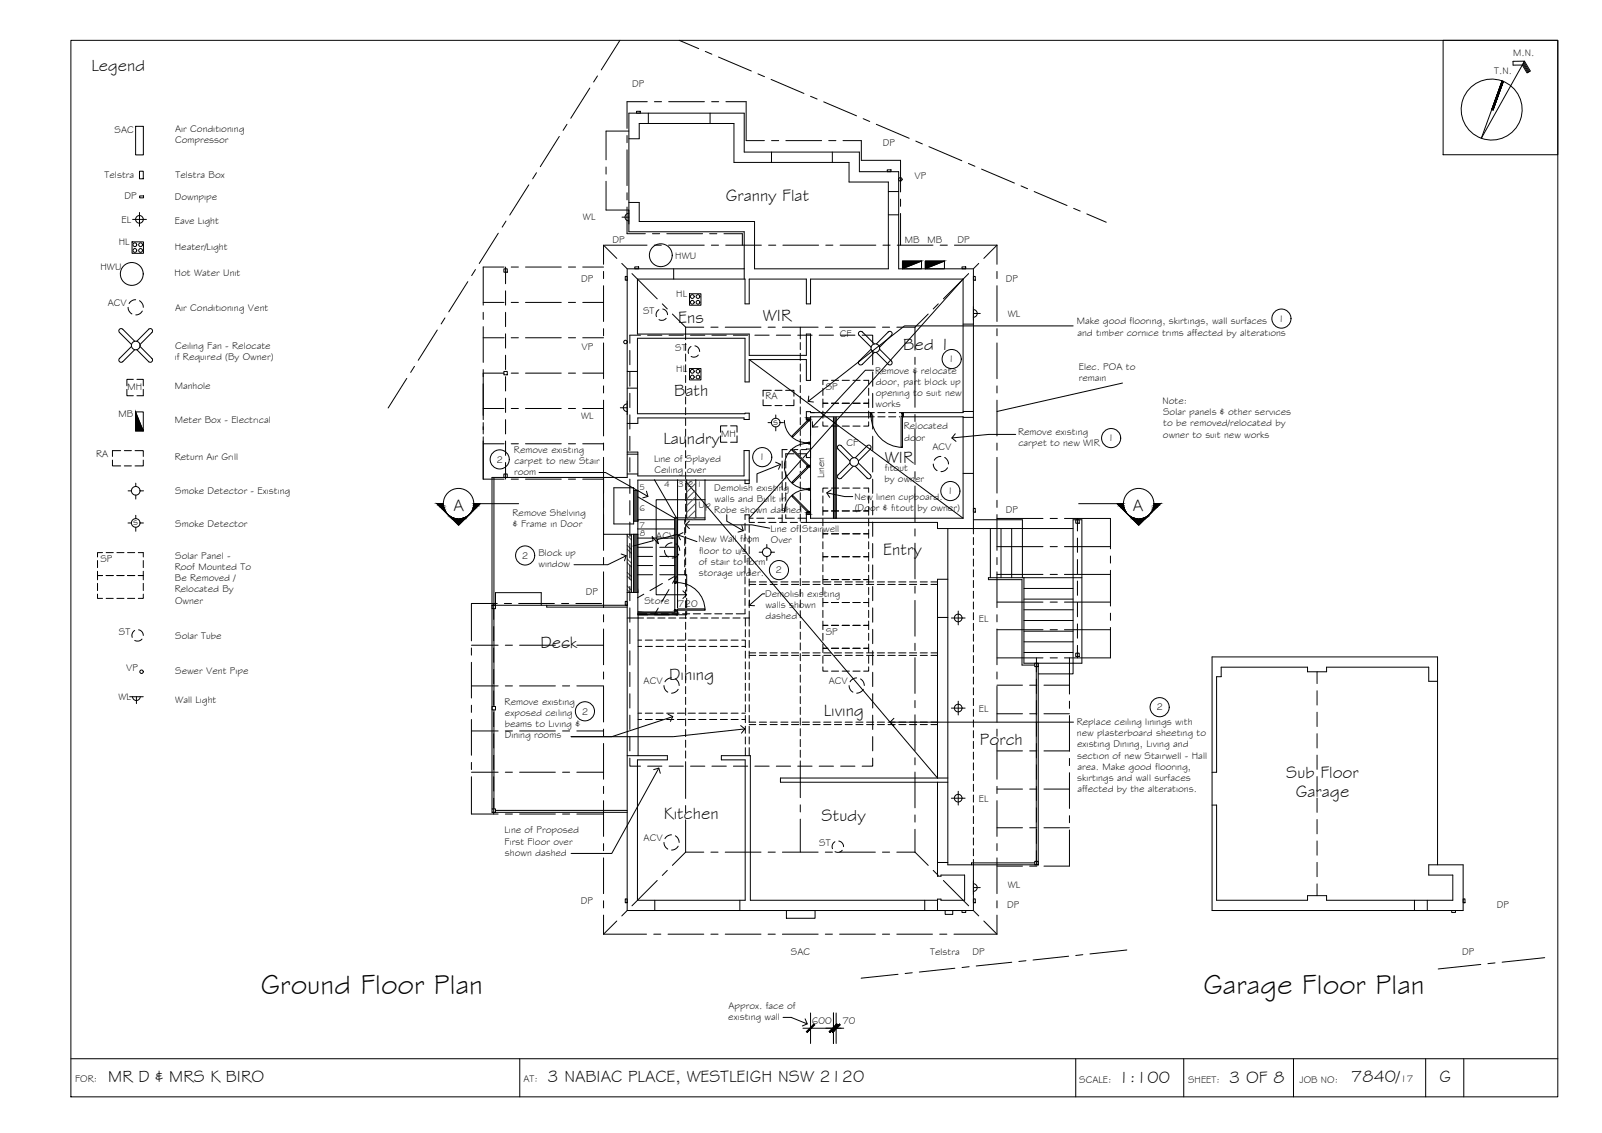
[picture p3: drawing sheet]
<svg xmlns="http://www.w3.org/2000/svg" width="420mm" height="297mm" viewBox="0 0 420 297" stroke-linecap="round" stroke-linejoin="round" font-family="sans-serif">
<!-- layer: HATCH -->
<g fill="#545454" stroke="#545454" stroke-width=".26">
<path d="M177 135.8l.7 16.8v-16.8zM177 135.8l.7 16.8h-.7z"/>
<path d="M177 160.2l.7 .3v-.3zM177 160.2l.7 .3h-.7z"/>
<path d="M167.4 160.5l10.3 .7v-.7zM167.4 160.5l10.3 .7h-10.3z"/>
<path d="M211.5 109.6l1.1 .4v-.4zM211.5 109.6l1.1 .4h-1.1z"/>
<path d="M211.5 134.4l1.1 .5v-.5zM211.5 134.4l1.1 .5h-1.1z"/>
<path d="M218.6 109.3l.7 26.6v-26.6zM218.6 109.3l.7 26.6h-.7z"/>
<path d="M166.2 140.1l1.1 15.2v-15.2zM166.2 140.1l1.1 15.2h-1.1z"/>
<path d="M166.2 128.6l1.1 8v-8zM166.2 128.6l1.1 8h-1.1z"/>
</g>
<!-- layer: BORDER -->
<g fill="none" stroke="#000" stroke-width=".26">
<path d="M18.6 10.6h390v277h-390zM378.5 10.6h30.1v30h-30.1zM399.4 16.8l1.3 2.2M399.5 16.5l1.4 2.4M399.7 16.3l1.4 2.5M399.8 16l1.5 2.6-.8 .5-1.2-2h-2.5v-1l3-.1-11.3 20.3 5.5-15.1M394.3 21.4l-2.7 7.5M18.6 277.6h390M136.3 277.6v10M282.1 277.6v10M310.5 277.6v10M339.2 277.6v10"/>
<path d="M373.9 277.6v10M383.9 277.6v10"/>
<circle cx="391.2" cy="28.7" r="8"/>
</g>
<!-- layer: SERVICES -->
<g fill="none" stroke="#000" stroke-width=".26">
<path d="M35.6 33.1h2v7.5h-2zM166.9 29.2h1v.5h-1zM34.8 57.5h3.6M36.6 44.9h1v2h-1zM36.6 55.7v3.6M36.6 51.4h1v.5h-1zM163.1 56.9h1.8M164.9 55.9a1.01 1.01 0 0 0-1 1 1.01 1.01 0 0 0 1 1M164.9 55.1v3.6M232.7 44.5h1v.5h-1zM34.6 63.4h3v3h-3zM35.6 78.6l-1 .2-.7 .8"/>
<path d="M36.6 78.8l.7 .7 .3 1.1M164 72.5h.5v1h-.5zM166.5 70h1v.5h-1zM180.8 77h3v3h-3zM241.7 68.4h-5v2l5-2v2.1h-5M247.7 68.4h-5v2l5-2v2.1h-5M252.3 70h1v.5h-1zM255.3 72.5h.5v1h-.5zM31.3 87.2l3.2 3.1M32.2 86.3l3.2 3.2M32.2 86.3a.6 .6 0 0 0-.9 0 .6 .6 0 0 0 .1 .9M33.6 80.6l.2 .9 .8 .8"/>
<path d="M34.5 90.8l-3.2 3.2M35 99.5h-1.7v1.6M35.4 91.7l-3.2 3.1a.6 .6 0 0 1-.9 0 .6 .6 0 0 1 .1-.9M35.9 91.7l3.1 3.1M35.9 99.5h1.7v1.6M36.7 90.8l3.2 3.2M37.3 81.5l-.5 .7-1.2 .4M39 86.3a.6 .6 0 0 1 .8 0 .6 .6 0 0 1 0 .9M39 86.3l-3.1 3.2M39.8 93.9a.6 .6 0 0 1 0 .9 .6 .6 0 0 1-.8 0M39.9 87.2l-3.2 3.1M172.8 81.2a1.5 1.5 0 0 0-.6 1.8"/>
<path d="M173.8 81a1.52 1.52 0 0 1 1.3 1.5M174.7 83.5a1.44 1.44 0 0 1-1.9 .3M180.8 96.6h3v3h-3zM181.2 90.8a1.55 1.55 0 0 0-.6 1.9M182.3 90.7a1.52 1.52 0 0 1 1.2 1.5M183.1 93.1a1.49 1.49 0 0 1-1.8 .3M217.1 99.7h-1.3v1.2M218.1 99.7h1.8M220.9 99.7h1.9M223.7 99.7h1.9M225.3 87.9l3.2 3.1M225.3 94.6a.6 .6 0 0 0 0 .9 .6 .6 0 0 0 .9 0"/>
<path d="M226.2 87l3.1 3.2M226.2 87.1a.6 .6 0 0 0-.9-.1 .6 .6 0 0 0 0 .9M226.5 99.7h1.3v1.2M228.5 91.5l-3.2 3.2M229.3 92.4l-3.1 3.1M229.8 92.4l3.2 3.1M230.7 91.5l3.1 3.2M232.9 87.1a.6 .6 0 0 1 .9-.1 .6 .6 0 0 1 0 .9M233 87l-3.2 3.2M233.8 94.6a.6 .6 0 0 1 0 .9 .6 .6 0 0 1-.9 0M233.8 87.9l-3.1 3.1M255.3 81.2a1.01 1.01 0 0 1 1 1 1.01 1.01 0 0 1-1 1"/>
<path d="M255.3 82.2h1.8M255.3 80.4v3.6M31.7 118.1h-2.2v1.6M32.6 118.1h1.9M33.3 102.1v1.7h1.7M35.4 118.1h2.2v1.6M35.5 108v5h2.1l-2.1-5h2.1v5M37.6 102.1v1.7h-1.7M162.7 106.9h1.8M164.5 105.9a1.01 1.01 0 0 0-1 1 1.01 1.01 0 0 0 1 1M164.5 105.1v3.6M189 114.3v1.6h1.7"/>
<path d="M190.7 111.6h-1.7v1.7M191.6 111.6h1.7v1.7M193.3 114.3v1.6h-1.7M200.1 104.8v1.5h2.2M201.4 110.8h.9M202.3 102.3h-2.2v1.6M203.2 102.3h1.9M203.2 106.3h1.9M203.5 108.8v.9M203.5 111.9v1.1M204.6 110.8h.9M206 102.3h2.2v1.6"/>
<path d="M208.2 104.8v1.5h-2.2M215.8 104.6v1.1h1.3h-1.3v1.1M215.8 110.6v1.1h1.3M215.8 101.8v1.9M215.8 107.8v1.9M218.1 105.7h1.8M218.1 111.7h1.8M219.8 117.7l3.1 3.2M220.6 116.9l3.2 3.1M220.7 116.9a.6 .6 0 0 0-.9 0 .6 .6 0 0 0 0 .8M220.9 105.7h1.9M220.9 111.7h1.9"/>
<path d="M223.7 105.7h1.9M223.7 111.7h1.9M227.4 116.9a.6 .6 0 0 1 .9 0 .6 .6 0 0 1 0 .8M227.5 116.9l-3.2 3.1M227.8 104.6v1.1h-1.3h1.3v1.1M227.8 110.6v1.1h-1.3M227.8 101.8v1.9M227.8 107.8v1.9M228.3 117.7l-3.2 3.2M246.8 119.7l-1 .2-.8 .8M247.8 119.9l.6 .7 .4 1.1M294.4 100.4l-32.9 7.5"/>
<path d="M29.5 120.6v1.5h2.2M32.6 122.1h1.9M33.6 137.1h.9M33.6 128.7h.9M35.6 126.7v.9M35.6 129.8v1M35.6 135.1v.9M35.6 138.3v1M36.7 128.7h.9M36.7 137.1h.9M37.6 120.6v1.5h-2.2M215.8 138.8v1.1h1.3h-1.3v1.2"/>
<path d="M215.8 132.8v1.2h1.3h-1.3v1.1M215.8 130v1.9M215.8 136v1.9M217.1 128h-1.3v1.1M218.1 139.9h1.8M218.1 134h1.8M218.1 128h1.8M220.9 139.9h1.9M220.9 134h1.9M220.9 128h1.9M222.9 121.4l-3.1 3.1a.6 .6 0 0 0 0 .9 .6 .6 0 0 0 .9-.1l3.1-3.1M223.7 139.9h1.9"/>
<path d="M223.7 134h1.9M223.7 128h1.9M224.3 122.2l3.2 3.2M225.1 121.4l3.2 3.1M226.5 128h1.3v1.1M227.8 132.8v1.2h-1.3h1.3v1.1M227.8 138.8v1.1h-1.3h1.3v1.2M227.8 130v1.9M227.8 136v1.9M228.3 124.5a.6 .6 0 0 1 0 .9 .6 .6 0 0 1-.9-.1M244.8 121.7l.2 .9 .8 .8M248.5 122.6l-.6 .7-1.1 .3"/>
<path d="M255.3 133.3h.5v1h-.5zM25.6 149.8v1.1h1.3h-1.3v1.1M25.6 155.8v1.1h1.3M25.6 147v1.8M25.6 152.9v1.9M26.9 144.9h-1.3v1.1M27.8 150.9h1.9M27.8 144.9h1.9M27.8 156.9h1.9M30.7 150.9h1.8M30.7 144.9h1.8M30.7 156.9h1.8"/>
<path d="M33.5 150.9h1.8M33.5 144.9h1.8M33.5 156.9h1.8M36.3 144.9h1.3v1.1M37.6 149.8v1.1h-1.3h1.3v1.1M37.6 155.8v1.1h-1.3M37.6 147v1.8M37.6 152.9v1.9M164 157.7h.5v1h-.5zM174.3 144.3l.2 .9 .8 .8M176.3 142.3l-1 .3-.8 .7M177.3 142.6l.7 .6 .3 1.1"/>
<path d="M178 145.3l-.6 .6-1.1 .4M199.1 144.8h.9M201.1 142.7v1M201.1 145.9v1M202.2 144.8h.9M215.8 156.8v1.2h1.3h-1.3v1.1M215.8 150.8v1.1h1.3h-1.3v1.2M215.8 144.8v1.2h1.3h-1.3v1.1M215.8 142v1.9M215.8 148v1.9M215.8 154v1.9M218.1 158h1.8"/>
<path d="M218.1 151.9h1.8M218.1 146h1.8M220.9 158h1.9M220.9 151.9h1.9M220.9 146h1.9M223.7 158h1.9M223.7 151.9h1.9M223.7 146h1.9M227.8 156.8v1.2h-1.3h1.3v1.1M227.8 144.8v1.2h-1.3h1.3v1.1M227.8 150.8v1.1h-1.3h1.3v1.2M227.8 142v1.9"/>
<path d="M227.8 148v1.9M227.8 154v1.9M35.3 165.3a1.55 1.55 0 0 0-.6 1.8M36.4 165.1a1.48 1.48 0 0 1 1.2 1.5M37.2 167.5a1.47 1.47 0 0 1-1.9 .4M174.1 179.7l.3 1 .7 .8M176.1 177.7l-1 .3-.7 .7M177.1 178l.7 .6 .3 1.1M215.8 168.8v1.2h1.3h-1.3v1.1M215.8 162.8v1.1h1.3h-1.3v1.2M215.8 174.8v1.2h1.3M215.8 160v1.9"/>
<path d="M215.8 166v1.9M215.8 172v1.9M218.1 170h1.8M218.1 163.9h1.8M218.1 176h1.8M220.9 170h1.9M220.9 163.9h1.9M220.9 176h1.9M222.7 179.7l.2 1 .8 .8M223.7 170h1.9M223.7 163.9h1.9M223.7 176h1.9"/>
<path d="M224.7 177.7l-1 .3-.7 .7M225.7 178l.7 .6 .3 1.1M227.8 168.8v1.2h-1.3h1.3v1.1M227.8 174.8v1.2h-1.3M227.8 162.8v1.1h-1.3h1.3v1.2M227.8 160v1.9M227.8 166v1.9M227.8 172v1.9M249.5 162h3.6M251.3 160.2v3.6M34 182.7h3.6M34.8 182.7a1.01 1.01 0 0 0 1 1 1.01 1.01 0 0 0 1-1"/>
<path d="M35.8 182.7v1.8M177.9 180.7l-.9 .8-.9 .2M226.4 180.7l-.9 .8-.8 .2M249.5 185.6h3.6M251.3 183.8v3.6M176.1 218.9l-1 .2-.7 .8M177.1 219.1l.7 .7 .3 1.1M249.5 209.3h3.6M251.3 207.4v3.7M164 235.7h.5v1h-.5zM174.1 220.9l.3 .9 .7 .8M177.9 221.8l-.9 .9-.9 .2"/>
<path d="M206.3 238.7h7.5v2h-7.5zM219 220.7a1.48 1.48 0 0 0-.7 1.8M220 220.5a1.48 1.48 0 0 1 1.2 1.5M220.9 222.9a1.47 1.47 0 0 1-1.9 .4M247.9 238.7h2v1h-2zM252.3 238.7h1v.5h-1zM255.3 231.7a1.01 1.01 0 0 1 1 1 1.01 1.01 0 0 1-1 1M255.3 235.7h.5v1h-.5zM255.3 230.9v3.6M255.3 232.7h1.8M380.7 238.7h1v.5h-1zM383.7 235.7h.5v1h-.5z"/>
<circle cx="36.6" cy="57.5" r="1.01"/>
<circle cx="236.1" cy="47" r=".46"/>
<circle cx="34.6" cy="71.8" r="3"/>
<circle cx="35.4" cy="65.7" r=".5"/>
<circle cx="35.4" cy="64.2" r=".5"/>
<circle cx="36.9" cy="65.7" r=".5"/>
<circle cx="36.9" cy="64.2" r=".5"/>
<circle cx="173.3" cy="66.9" r="3"/>
<circle cx="181.6" cy="77.7" r=".5"/>
<circle cx="181.6" cy="79.3" r=".5"/>
<circle cx="183.1" cy="77.7" r=".5"/>
<circle cx="183.1" cy="79.3" r=".5"/>
<circle cx="35.6" cy="90.6" r="1.13"/>
<circle cx="164" cy="89.7" r=".46"/>
<circle cx="181.6" cy="97.3" r=".5"/>
<circle cx="181.6" cy="98.9" r=".5"/>
<circle cx="183.1" cy="98.9" r=".5"/>
<circle cx="183.1" cy="97.3" r=".5"/>
<circle cx="229.6" cy="91.3" r="1.13"/>
<circle cx="203.5" cy="110.8" r="1.13"/>
<circle cx="35.6" cy="137.1" r="1.13"/>
<circle cx="35.6" cy="128.7" r="1.13"/>
<circle cx="224" cy="121.1" r="1.13"/>
<circle cx="201.1" cy="144.8" r="1.13"/>
<circle cx="37.1" cy="176.1" r=".46"/>
<circle cx="251.3" cy="162" r="1.01"/>
<circle cx="251.3" cy="185.6" r="1.01"/>
<circle cx="251.3" cy="209.3" r="1.01"/>
</g>
<!-- layer: EXISTING -->
<g fill="none" stroke="#000" stroke-width=".26">
<path d="M164.9 36.4h2.7v-4h24.9v10.2h30.2v5.1h10.3v22.8h-35.1v-12.4h-30.3v-5h-2.7M170 29.7v2.7M186.2 29.7v2.7M202.3 39.9v2.7M218.3 39.9v2.7M233 50.2h2.7M233 56.3h2.7M132.2 70.5h.8v.9h-.8zM176.7 70.5v2.7M195.2 70.5h-30.7v54.7h-35.5v86.9M195.2 73.2v-12.4h-30.3v-31.1h30.3v10.2h30.2v5.1h10.3v25.5h19.6v69.5M132.2 97.4h.8v.9h-.8z"/>
<path d="M164.5 97.4h2.7M252.6 85h2.7M164.5 118.5h2.8v6.3h27.8v-6.7h1.4v7.8M164.5 101.8h2.7M164.5 119.1h2.8M228.3 108.2h-15.7v-.3h-1.1v1.7h1.1v-.3h15.7M236.9 108.2h15.7v-35h-40v6.5h-1.1v-6.5h-15v6.5h-1.1v-6.5h-28.2v14.4h29.3v5.6h15v-5.6h1.1v12.1h-1.1v-5.4h-15v5.8h-1.1v-11.4h-28.2v19.8h28.2v-.2h1.1v1.7h-1.4v-.4h-27.8v1.4h-2.8M236.9 109.3h15.7v26.6h-40v-1h-1.1v1M252.6 109.4h2.7M252.6 107.9h2.7M129.5 125.2v33.5M132.2 124.3h.8v.9h-.8z"/>
<path d="M158.3 125.2v14.9h9v-3.5h-1.1v.8h-5.2v-9.5h5.2v.7h1.1v-2.7h28.1M164.5 124.3h2.8M211.5 137h34.4v1.6h35.5M248.6 138.6v88.1h23.7M252.6 124.1h2.7M255.3 136.3h12.8v15.2M259.7 138.6v12.9M262.5 138.6v12.9M265.3 138.6v12.9M282.1 136.3h.9v.9h-.9zM129 158.7h.9v.9h-.9zM129 158.7h35.5"/>
<path d="M129.5 159.6v25.6M129.9 158.7v-3.3h12.1v3.3M143.4 158.7v.5h21.1M248.6 151.9h-2.7v52.1M255.3 140.9v1.9M255.3 143.7v1.9M255.3 146.6v1.8M255.3 149.4v1.8M255.3 152.2v1.8M255.3 155v1.9M255.3 157.8v1.9M268.5 151.5v22.4h15.2v-37.6h-2.3v40.4h-9.1"/>
<path d="M268.5 154.3h12.9M268.5 157.1h12.9M268.5 159.9h12.9M283.7 151.5h-24.5v.5h8.8v22.4h3.4M164.5 162h2.9v36.1M167.3 160.9v-5.6h-2.8v83.4h90.8v-13.4M245.9 161.9h2.7M255.3 160.6v1.9M255.3 163.4v1.9M255.3 166.2v1.9M255.3 169.1v1.8M255.3 171.9v1.9"/>
<path d="M255.3 174.7v1.8M255.3 177.5v1.9M268.5 162.7h12.9M268.5 165.5h12.9M268.5 168.3h12.9M268.5 171.1h12.9M271.4 173.9h.9v.9h-.9zM271.8 174.8v51M272.3 173.9v52.8M282.1 171.2h.9v.9h-.9zM377 178.6h-2.3v-3.7h-26.8v1.2h-5v-1.2h-22.6v2.5h-1.2v25.1h-1.2M129 185.2h.9v.9h-.9z"/>
<path d="M129.5 186.1v26M164.5 198.1h10.5v1.1h-7.8v36.8h28.2v-36.8h-6.2v-1.1h7.6v37.9h49.1M255.3 180.3v1.9M255.3 183.1v1.9M255.3 185.9v1.9M255.3 188.7v1.9M255.3 191.6v1.8M255.3 194.4v1.9M255.3 197.2v1.8M255.3 200v1.9M129 212.1h.9v.9h-.9zM129 213h35.5"/>
<path d="M129.9 212.5h34.6M245.9 205.1v24.6h.9v-.3h6.2v6.6h-6.2v-.3h-.9v3M248.6 204h-43.9v1.1h43.9M255.3 202.8v1.9M255.3 205.6v1.9M255.3 208.4v1.9M255.3 211.2v1.9M255.3 214.1v1.8M255.3 216.9v1.8M255.3 219.7v1.8M317.9 211.1h1.2v24.9h23.8v-1.2h5v1.2h33.1v-6.6h-6.3v-2.7h9v12h-65.8v-66.5h59.1v54.5M171.7 236v2.7"/>
<path d="M194 236v2.7M242.5 236v2.7M245.9 226.1h2.7M255.3 222.5v1.9M271.4 225.8h.9v.9h-.9zM271.4 226.2h-16.6v.5M371 236v2.7M374.3 236v2.7"/>
</g>
<!-- layer: EXISTING DEMOLISHED -->
<g fill="none" stroke="#000" stroke-width=".26">
<path d="M206.4 117.9h-1.3v2M207.4 117.9h1.9M208.3 119h-2.2v.9M210.2 117.9l2.4-.2v2.3h-1.1v-1h-2.2M228.3 109.3h1M228.3 108.2h1M230.2 109.3h1.9M230.2 108.2h1.9M233.1 109.3h1.8M233.1 108.2h1.8M235.9 109.3h1M235.9 108.2h1"/>
<path d="M195.4 125.9v.9h1.1v-.9M195.4 136.2v-1.2h1.1v1.8M195.4 137.2v1.8M195.4 140v1.9M196.5 135.9h1M196.5 137.7v1.9M196.5 137h1.4M198.5 135.9h1.8M198.8 137h1.9M201.3 135.9h1.9M201.6 137h1.9M204.1 135.9h1"/>
<path d="M204.5 137h1.8M205.1 120.9v1.8M205.1 123.7v1.9M205.1 126.5v1.9M205.1 129.3v1.9M205.1 132.1v1.9M205.1 134.9v2.1M206.1 134.9v1h2.2M206.1 120.9v1.8M206.1 123.7v1.9M206.1 126.5v1.9M206.1 129.3v1.9"/>
<path d="M206.1 132.1v1.9M207.3 137h1.9M209.3 135.9h2.2M210.1 137h1.4M195.4 142.8v1.9M195.4 145.6v1.9M195.4 148.4v1.9M195.4 151.2v1.9M195.4 154v1.9M195.4 156.9v1.8M195.4 159.7v1.2h-2.3M196.5 152.6h1.7"/>
<path d="M196.5 153.2h1.7M196.5 140.5v1.9M196.5 143.3v1.9M196.5 146.1v1.9M196.5 149v1.8M196.5 151.8v1.9M196.5 154.6v1.9M196.5 157.4v1.9M199.2 152.6h1.8M199.2 153.2h1.8M202 152.6h1.8M202 153.2h1.8"/>
<path d="M204.8 152.6h1.9M204.8 153.2h1.9M207.6 152.6h1.9M207.6 153.2h1.9M210.4 152.6h1.9M210.4 153.2h1.9M213.2 152.6h1.9M213.2 153.2h1.9M216 152.6h1.9M216 153.2h1.9M218.8 152.6h1.9M218.8 153.2h1.9"/>
<path d="M221.7 152.6h1.8M221.7 153.2h1.8M224.5 152.6h1.8M224.5 153.2h1.8M227.3 152.6h1.9M227.3 153.2h1.9M230.1 152.6h1.9M230.1 153.2h1.9M232.9 152.6h1.9M232.9 153.2h1.9M235.7 152.6h1.9M235.7 153.2h1.9"/>
<path d="M238.5 152.6h1.9M238.5 153.2h1.9M241.3 152.6h1.9M241.3 153.2h1.9M244.2 152.6h1.7M244.2 153.2h1.7M167.4 169.5h.9M167.4 167.8h.9M167.4 160.9h2.3M167.4 162h1.4M169.2 169.5h1.9M169.2 167.8h1.9"/>
<path d="M169.7 162h1.9M170.6 160.9h1.9M172 169.5h1.9M172 167.8h1.9M172.5 162h1.9M173.4 160.9h1.9M174.8 169.5h1.9M174.8 167.8h1.9M175.4 162h1.8M176.2 160.9h1.9M177.7 169.5h1.8M177.7 167.8h1.8"/>
<path d="M178.2 162h1.9M179 160.9h1.9M180.5 169.5h1.9M180.5 167.8h1.9M181 162h1.8M181.8 160.9h1.9M183.3 169.5h1.9M183.3 167.8h1.9M183.8 162h1.9M184.6 160.9h1.9M186.1 169.5h1.9M186.1 167.8h1.9"/>
<path d="M186.6 162h1.9M187.5 160.9h1.8M188.9 169.5h1.9M188.9 167.8h1.9M189.4 162h1.9M190.3 160.9h1.8M191.7 169.5h1.9M191.7 167.8h1.9M192.2 162h1.9M194.5 169.5h1M194.5 167.8h1M195 162h1.5"/>
<path d="M195.5 162v2.1M195.5 165.1v1.9M195.5 167.9v1.8M195.5 170.7v1.9M195.5 173.5v1.9M195.5 176.3v1.9M195.5 179.1v1.9M196.5 171.2h1.7M196.5 171.8h1.7M196.5 160.2v3.9M196.5 165.1v1.9M196.5 167.9v1.8"/>
<path d="M196.5 170.7v1.9M196.5 173.5v1.9M196.5 176.3v1.9M196.5 179.1v1.9M199.2 171.2h1.8M199.2 171.8h1.8M202 171.2h1.8M202 171.8h1.8M204.8 171.2h1.9M204.8 171.8h1.9M207.6 171.2h1.9M207.6 171.8h1.9"/>
<path d="M210.4 171.2h1.9M210.4 171.8h1.9M213.2 171.2h1.9M213.2 171.8h1.9M216 171.2h1.9M216 171.8h1.9M218.8 171.2h1.9M218.8 171.8h1.9M221.7 171.2h1.8M221.7 171.8h1.8M224.5 171.2h1.8M224.5 171.8h1.8"/>
<path d="M227.3 171.2h1.9M227.3 171.8h1.9M230.1 171.2h1.9M230.1 171.8h1.9M232.9 171.2h1.9M232.9 171.8h1.9M235.7 171.2h1.9M235.7 171.8h1.9M238.5 171.2h1.9M238.5 171.8h1.9M241.3 171.2h1.9M241.3 171.8h1.9"/>
<path d="M244.2 171.2h1.7M244.2 171.8h1.7M167.4 188.6h.9M167.4 187h.9M169.2 188.6h1.9M169.2 187h1.9M172 188.6h1.9M172 187h1.9M174.8 188.6h1.9M174.8 187h1.9M177.7 188.6h1.8M177.7 187h1.8"/>
<path d="M180.5 188.6h1.9M180.5 187h1.9M183.3 188.6h1.9M183.3 187h1.9M186.1 188.6h1.9M186.1 187h1.9M188.9 188.6h1.9M188.9 187h1.9M191.7 188.6h1.9M191.7 187h1.9M194.5 188.6h1M194.5 187h1"/>
<path d="M195.5 181.9v1.9M195.5 184.8v1.8M195.5 187.6v1.9M195.5 190.4v1.8M195.5 193.2v1.9M195.5 196v2.1M196.5 189.3h1.7M196.5 190h1.7M196.5 181.9v1.9M196.5 184.8v1.8M196.5 187.6v1.9M196.5 190.4v1.8"/>
<path d="M196.5 193.2v1.9M196.5 196v2.1M199.2 189.3h1.8M199.2 190h1.8M202 189.3h1.8M202 190h1.8M204.8 189.3h1.9M204.8 190h1.9M207.6 189.3h1.9M207.6 190h1.9M210.4 189.3h1.9M210.4 190h1.9"/>
<path d="M213.2 189.3h1.9M213.2 190h1.9M216 189.3h1.9M216 190h1.9M218.8 189.3h1.9M218.8 190h1.9M221.7 189.3h1.8M221.7 190h1.8M224.5 189.3h1.8M224.5 190h1.8M227.3 189.3h1.9M227.3 190h1.9"/>
<path d="M230.1 189.3h1.9M230.1 190h1.9M232.9 189.3h1.9M232.9 190h1.9M235.7 189.3h1.9M235.7 190h1.9M238.5 189.3h1.9M238.5 190h1.9M241.3 189.3h1.9M241.3 190h1.9M244.2 189.3h1.7M244.2 190h1.7"/>
</g>
<!-- layer: ROOFPLAN EXIST. -->
<g fill="none" stroke="#000" stroke-width=".26">
<path d="M164.5 35.5v1.9M164.5 39.3v9.4M164.9 34.4h-6v7.5M169.8 26.7h-5.3v7M171.6 26.7h1.9M175.4 26.7h9.3M186.6 26.7h1.9M190.4 26.7h5.3v10.2h4.8M202.4 36.9h1.8M206.1 36.9h9.4M217.3 36.9h1.9M221.1 36.9h4.8v5.1h10.3v8.3"/>
<path d="M158.9 43.8v1.8M158.9 47.5v7.6h6M164.5 54.3v7h4.8M164.5 50.5v1.9M236.2 52.2v1.9M236.2 56v8.3M126.7 79.3h5.5M132.2 70h-5.5v10M134.1 70h1.9M134.1 79.3h1.9M137.8 70h9.4M137.8 79.3h9.4"/>
<path d="M149.1 70h1.8M149.1 79.3h1.8M152.8 70h5.5M152.8 79.3h5.5M158.3 71.2v1.8M158.3 74.9v9.4M158.5 64.3h11.2M161.8 67.7l-3.5-3.4v5M163.1 69.1l1.3 1.3M165.7 71.7l6.7 6.7M171.1 61.3h1.9M171.6 64.3h1.8"/>
<path d="M173.7 79.7l1.3 1.3M174.9 61.3h9.4M175.3 64.3h9.4M186.1 61.3h1.9M186.6 64.3h1.9M189.9 61.3h4.8v3M190.3 64.3h9.4M201.6 64.3h1.9M205.3 64.3h9.4M216.6 64.3h1.8M220.3 64.3h9.4M231.6 64.3h1.9"/>
<path d="M235.3 64.3h9.4M246.1 79.7l-1.3 1.3M246.6 64.3h1.9M250.3 64.3h11.2M254 71.7l-6.6 6.7M256.7 69.1l-1.3 1.3M261.5 64.3v5M261.5 71.2v1.8M261.5 74.9v9.4M261.5 64.3l-3.5 3.4M126.7 81.9v1.8M126.7 85.6v9.4"/>
<path d="M126.7 96.9v13.1M126.7 97.8h5.5M126.7 88.6h5.5M134.1 97.8h1.9M134.1 88.6h1.9M137.8 97.8h9.4M137.8 88.6h9.4M149.1 97.8h1.8M149.1 88.6h1.8M152.8 97.8h5.5M152.8 88.6h5.5M158.3 86.2v1.8"/>
<path d="M158.3 89.9v9.4M176.3 82.3l3.5 3.5M179.8 85.8v3.3M179.8 85.8h4.8M179.8 90v1.9M179.8 92.8v1.9M179.8 95.6v1.9M179.8 98.4v1.9M186.4 85.8h1.9M190.2 85.8h9.4M201.5 85.8h1.8M205.2 85.8h9.4"/>
<path d="M209.9 85.8v3.1M209.9 89.8v1.9M209.9 92.6v1.9M209.9 95.4v1.9M209.9 98.2v1.9M216.5 85.8h1.8M220.2 85.8h9.4M231.4 85.8h1.9M235.2 85.8h4.8M240 85.8v6M240 93.7v1.8M240 97.4v9.4"/>
<path d="M243.4 82.3l-3.4 3.5M261.5 86.2v1.8M261.5 89.9v9.4M126.7 110.8v3M126.7 114.5v11.1h5.5M126.7 107.1h5.5M126.7 116.3h5.5M134.1 107.1h1.9M134.1 116.3h1.9M137.8 107.1h9.4M137.8 116.3h9.4M149.1 107.1h1.8"/>
<path d="M149.1 116.3h1.8M152.8 107.1h5.5M152.8 116.3h5.5M158.3 101.2v1.8M158.3 104.9v9.4M158.3 116.2v1.8M158.3 119.9v9.4M179.8 101.3v1.8M179.8 104.1v1.8M179.8 106.9v1.8M179.8 109.7v1.9M179.8 112.5v1.9"/>
<path d="M179.8 115.3v1.9M179.8 118.1v1.9M209.9 101v1.9M209.9 103.9v1.8M209.9 106.7v1.9M209.9 109.5v1.9M209.9 112.3v1.9M209.9 115.1v1.9M209.9 117.9v1.9M240 108.7v1.8M240 112.4v9.4M261.5 101.2v1.8"/>
<path d="M261.5 104.9v9.4M261.5 116.2v1.8M261.5 119.9v9.4M134.1 125.6h1.9M137.8 125.6h9.4M149.1 125.6h1.8M152.8 125.6h5.5M158.3 131.2v1.8M158.3 134.9v9.4M179.8 120.9v1.9M179.8 123.8v1.8M179.8 126.6v1.8"/>
<path d="M179.8 129.4v1.8M179.8 132.2v1.9M179.8 135v1.9M179.8 137.8v1.9M209.9 120.7v1.9M209.9 123.5v1.9M209.9 126.4v1.8M209.9 129.2v1.9M209.9 132v1.9M209.9 134.8v1.9M209.9 137.6v1.9M240 123.6v1.9"/>
<path d="M240 127.4v9.4M240 138.7v1.8M261.5 131.2v1.8M261.5 134.9v9.4M261.5 135.9h12M275.4 135.9h1.9M279.2 135.9h12v8M130.4 158.2h-6.8v9.8M132.3 158.2h1.9M136 158.2h9.4M147.3 158.2h1.8M151 158.2h6.8"/>
<path d="M158.3 146.1v1.9M158.3 149.9v9.4M179.8 140.6v1.9M179.8 143.4v1.9M179.8 146.3v1.8M179.8 149v1.9M179.8 151.9v1.8M179.8 154.7v1.9M179.8 157.5v1.9M209.9 140.4v1.9M209.9 143.2v1.9M209.9 146v1.9"/>
<path d="M209.9 148.9v1.8M209.9 151.7v1.8M209.9 154.5v1.9M209.9 157.3v1.9M240 142.4v9.4M240 153.7v1.8M240 157.4v9.4M261.5 146.1v1.9M261.5 149.9v9.4M261.5 157.9h12M261.5 150.6h12M261.5 143.3h12"/>
<path d="M275.4 157.9h1.9M275.4 150.6h1.9M275.4 143.3h1.9M279.2 157.9h12M279.2 150.6h12M279.2 143.3h12M291.2 145.8v1.8M291.2 149.5v9.4M123.6 179.8h7M123.6 169.2h7M123.6 169.9v1.9M123.6 173.6v9.4"/>
<path d="M132.5 179.8h1.9M132.5 169.2h1.9M136.3 179.8h9.4M136.3 169.2h9.4M147.5 179.8h1.9M147.5 169.2h1.9M151.3 179.8h7M151.3 169.2h7M158.3 161.2v1.8M158.3 164.9v9.4M158.3 176.2v1.8M158.3 179.9v9.4"/>
<path d="M179.8 160.3v1.9M179.8 163.1v1.9M179.8 165.9v1.9M179.8 168.8v1.8M179.8 171.5v1.9M179.8 174.4v1.8M179.8 177.2v1.9M179.8 180v1.9M209.9 160.1v1.9M209.9 162.9v1.9M209.9 165.7v1.9M209.9 168.5v1.9"/>
<path d="M209.9 171.4v1.8M209.9 174.2v1.8M209.9 177v1.9M209.9 179.8v1.9M240 168.6v1.9M240 172.4v9.4M261.5 161.2v1.8M261.5 164.9v9.4M261.5 176.2v1.8M261.5 179.9v9.4M261.5 179.6h6.7M261.5 172.5h12"/>
<path d="M261.5 165.1h12M270.1 179.6h1.8M273.8 179.6h6.7M275.4 172.5h1.9M275.4 165.1h1.9M279.2 165.1h12M280.5 172.5v9.5M291.2 164.5v8h-12M291.2 160.8v1.8M123.6 191.6h7M123.6 184.9v1.9M123.6 188.6v9.4"/>
<path d="M123.6 199.9v1.9M132.5 191.6h1.9M136.3 191.6h9.4M147.5 191.6h1.9M151.3 191.6h7M158.3 191.1v1.9M158.3 194.9v9.4M179.8 199.7v9.6M179.8 182.8v1.9M179.8 185.6v1.9M179.8 188.4v1.9M179.8 191.3v1.8"/>
<path d="M179.8 194v1.9M179.8 196.9v1.8M209.9 199.5v9.6M209.9 182.6v1.9M209.9 185.4v1.9M209.9 188.2v1.9M209.9 191v1.9M209.9 193.9v1.8M209.9 196.7v1.8M240 183.7v1.8M240 187.4v9.4M240 198.7v1.8"/>
<path d="M261.5 191.1v1.9M261.5 194.9v9.4M261.5 196.9h6.7M261.5 187.1h6.7M270.1 196.9h1.8M270.1 187.1h1.8M273.8 196.9h6.7M273.8 187.1h6.7M280.5 183.8v1.9M280.5 187.6v9.3M280.5 198.8v1.9M123.6 202.5h7"/>
<path d="M123.6 203.6v9.8h7M132.5 202.5h1.9M132.5 213.4h1.9M136.3 202.5h9.4M136.3 213.4h9.4M147.5 202.5h1.9M147.5 213.4h1.9M151.3 202.5h7M151.3 213.4h7M158.3 206.2v1.8M158.3 209.9v9.4M179.8 211.2v1.9"/>
<path d="M179.8 214.9v8.5M209.9 211v1.9M209.9 214.7v8.7M240 202.4v9.4M240 213.6v1.9M240 217.4v6M261.5 206.2v1.8M261.5 209.9v9.4M261.5 217h6.7M261.5 206.9h6.7M270.1 217h1.8M270.1 206.9h1.8"/>
<path d="M273.8 217h6.7M273.8 206.9h6.7M280.5 202.6v9.4M280.5 213.8v1.9M280.5 217.6v9.5h-6.7M158.3 221.2v1.8M158.3 224.9v9.4M158.3 236.1v1.9M158.3 239.9v5M164.4 238.8l-1.3 1.3M172.4 230.8l-6.7 6.7M175 228.2l-1.3 1.3"/>
<path d="M179.8 223.4l-3.5 3.5M179.8 223.4h4.8M186.4 223.4h1.9M190.2 223.4h9.4M201.5 223.4h1.8M205.2 223.4h9.4M216.5 223.4h1.8M220.2 223.4h9.4M231.4 223.4h1.9M235.2 223.4h4.8M240 223.4l3.4 3.5M244.8 228.2l1.3 1.3"/>
<path d="M247.4 230.8l6.6 6.7M255.4 238.8l1.3 1.3M261.5 221.2v1.8M261.5 224.9v9.4M261.5 236.1v1.9M261.5 239.9v5M261.5 227.1h6.7M270.1 227.1h1.8M158.3 244.9h11.3M161.8 241.5l-3.5 3.4M171.5 244.9h1.8M175.2 244.9h9.4"/>
<path d="M186.4 244.9h1.9M190.2 244.9h9.4M201.5 244.9h1.8M205.2 244.9h9.4M216.5 244.9h1.8M220.2 244.9h9.4M231.4 244.9h1.9M235.2 244.9h9.4M246.5 244.9h1.8M250.2 244.9h11.3M258 241.5l3.5 3.4"/>
</g>
<!-- layer: NEWWORK -->
<g fill="none" stroke="#000" stroke-width=".26">
<path d="M165.2 91.9v3.7M165.2 97.5v3.8M168 87.9h-2.8v2.1M169.8 87.9h3.8M175.5 87.9h3.7M181.1 87.9h3.8M186.7 87.9h3.8M192.3 87.9h3.8M198 87.9h3.7M203.6 87.9h3.8M209.2 87.9h3.8M214.8 87.9h3.8"/>
<path d="M220.5 87.9h3.7M226.1 87.9h2.8v2.1M228.9 91.9v3.7M228.9 97.5v3.8M165.2 103.1v3.8M165.2 108.7v3.8M165.2 114.4v3.7M165.2 120v3.8M211.5 109.6v.4h1.1v-.4v4.6M218.6 109.3v26.6M219.3 109.3v26.6M228.3 108.2v1.1"/>
<path d="M228.9 103.1v3.8M228.9 108.7v3.8M228.9 114.4v3.7M228.9 120v3.8M236.9 108.2v1.1M165.2 125.6v3.8M165.2 131.2v3.8M165.2 136.9v3.7M166.2 128.6v8M167.3 128.6v8M179.6 136.3v1.1M179.6 138.3v1.9"/>
<path d="M195.4 125.9h1.1M211.5 135.9v1.1M212.6 131v3.9v-.5h-1.1v.5M228.9 125.6v3.8M228.9 131.2v3.8M228.9 136.9v3.7M164.5 140.1v15.2M165.2 142.5v3.8M165.2 148.1v3.8M165.2 153.7v3.8M165.2 159.4v3.7M165.6 140.1v15.2"/>
<path d="M166.2 140.1v15.2M167.3 140.1v15.2M177 152.6h.7M179.6 141.1v1.9M179.6 143.9v1.9M179.6 146.8v1.8M179.6 149.6v1.1M228.9 142.5v3.8M228.9 148.1v3.8M228.9 153.7v3.8M228.9 159.4v3.7M165.2 165v3.8"/>
<path d="M165.2 170.6v3.8M165.2 176.2v3.8M167.3 160.9l.1 1.1M167.4 160.5h9.6v-24.7h.7v25.4h-10.3M177 160.2h.7M228.9 165v3.8M228.9 170.6v3.8M228.9 176.2v3.8M165.2 198.7v2.2h2.8M165.2 181.9v3.7M165.2 187.5v3.8M165.2 193.1v3.8"/>
<path d="M228.9 198.7v2.2h-2.8M228.9 181.9v3.7M228.9 187.5v3.8M228.9 193.1v3.8M169.8 200.9h3.8M175.5 200.9h3.7M181.1 200.9h3.8M186.7 200.9h3.8M192.3 200.9h3.8M198 200.9h3.7M203.6 200.9h3.8M209.2 200.9h3.8"/>
<path d="M214.8 200.9h3.8M220.5 200.9h3.7"/>
</g>
<!-- layer: HATCH -->
<g fill="none" stroke="#545454" stroke-width=".26">
<path d="M218.6 109.3h.7M181.5 125.9l-1.4 1.4M182.5 126.6l-2.4 2.4M182.5 128.4l-2.4 2.4M182.5 130.2l-2.4 2.4M182.5 131.9l-2.4 2.5M182.5 133.7l-2.4 2.4M182.5 135.5l-.8 .8M164.5 154.6l.7 .7M164.5 151.1l1.1 1.1M164.5 147.5l1.1 1.1M164.5 144l1.1 1.1"/>
<path d="M164.5 140.4l1.1 1.1M164.5 153.6l1.1 1.1M164.5 150.1l1.1 1.1M164.5 146.5l1.1 1.1M164.5 143l1.1 1.1M165.1 140.1l.5 .4"/>
</g>
<!-- layer: 0.13 -->
<g fill="none" stroke="#000" stroke-width=".26">
<path d="M132.6 70v4.4M132.6 76.3v3.7M252.6 73.2l-56.1 62.7M132.6 81.9v3.7M132.6 87.5v3.8M132.6 93.1v3.8M132.6 98.8v3.7M196.5 94.3l56.1 41.6M132.6 104.4v3.7M132.6 110v3.8M132.6 115.6v3.8M205.7 110.2a5.9 5.9 0 0 0 5.9 5.9"/>
<path d="M211.6 116.3a5.9 5.9 0 0 0-5.9 5.8M228.5 109.1a8.2 8.2 0 0 0 8.2 8.2M132.6 121.3v4.3M179.8 126.1l66.1 77.9M205.7 122.3a5.9 5.9 0 0 0 5.9 5.9M211.6 128.4a5.9 5.9 0 0 0-5.9 5.8M282.6 135.9v3.3M129.5 158.2v4.2M177.7 152.8a7.2 7.2 0 0 1 7.2 7.2M177.7 140.1l-5.3 1.4 .3 1.1-1.7-1.9 .3 1.1-5.3 1.4M282.6 141.1v3.7M282.6 146.7v3.7"/>
<path d="M282.6 152.3v3.8M282.6 157.9v3.8M129.5 164.3v3.7M129.5 169.9v3.7M129.5 175.5v3.8M271.8 172.5v3.7M271.8 178v3.8M282.6 163.6v3.7M282.6 169.2v3.3M345.4 176.1v3.1M129.5 181.1v3.8M129.5 186.8v3.7"/>
<path d="M129.5 192.4v3.7M129.5 198v3.8M271.8 183.7v3.7M271.8 189.3v3.7M271.8 194.9v3.8M345.4 181.1v3.7M345.4 186.7v3.8M345.4 192.4v3.7M345.4 198v3.7M129.5 203.6v3.8M129.5 209.3v4.1M271.8 200.5v3.8"/>
<path d="M271.8 206.2v3.7M271.8 211.8v3.7M271.8 217.4v3.8M345.4 203.6v3.7M345.4 209.2v3.8M345.4 214.9v3.7M271.8 223v3.7M345.4 220.5v3.7M345.4 226.1v3.7M345.4 231.7v3.1"/>
</g>
<!-- layer: SERVICES -->
<path d="M236.7 68.4h5l-5 2zM242.7 68.4h5l-5 2zM35.5 108l2.1 5h-2.1z" fill="#000" stroke="#000" stroke-width=".26"/>
<!-- layer: WORK BY OWNER -->
<path d="M212.6 109.3v26.6" fill="none" stroke="#000" stroke-width=".26"/>
<!-- layer: MASK -->
<g fill="#fff" stroke="#fff" stroke-width=".26">
<path d="M211.8 133.8l.2 .2-.2 .2z"/>
<path d="M207.9 130.3l3.9 3.5v.4z"/>
<path d="M211.8 122.3l.2 .2-.2 .3z"/>
<path d="M207.9 126.2l3.9-3.9v.5z"/>
<path d="M211.8 110.2l.2 .2-.2 .3z"/>
<path d="M207.9 114.1l3.9-3.9v.5z"/>
<path d="M211.8 121.7l.2 .2-.2 .2z"/>
<path d="M207.9 118.2l3.9 3.5v.4z"/>
<path d="M236.3 109.1l.4 8.2v-8.2zM236.3 109.1l.4 8.2h-.4z"/>
<path d="M207.9 129.9v.4l3.9 3.5zM207.9 129.9v.4l-.2-.2z"/>
<path d="M207.9 126.2l3.9-3.4-3.9 3.9zM207.9 126.2l-.2 .3 .2 .2z"/>
<path d="M207.9 114.1l3.9-3.4-3.9 3.9zM207.9 114.1l-.2 .3 .2 .2z"/>
<path d="M207.9 117.7v.5l3.9 3.5zM207.9 117.7v.5l-.2-.2z"/>
<path d="M177.7 159.6l7.2 .4h-7.2zM177.7 159.6l7.2 .4v-.4z"/>
</g>
<path d="M207.9 117.7l4.1 4.2-.2 .2-4.1-4.1zM211.8 110.2l.2 .2-4.1 4.2-.2-.2zM236.3 109.1h.4v8.2h-.4zM207.7 130.1l.2-.2 4.1 4.1-.2 .2zM211.8 122.3l.2 .2-4.1 4.2-.2-.2zM177.7 159.6h7.2v.4h-7.2z" fill="none" stroke="#fff" stroke-width=".26"/>
<!-- layer: DOORS -->
<g fill="none" stroke="#000" stroke-width=".26">
<path d="M207.9 117.7l4.1 4.2-.2 .2-4.1-4.1zM211.6 110h.9v.4l-.9-.2zM211.6 116.1l.9-.2v.4h-.9zM211.6 116.1h.9v.3l-.9-.1zM211.8 110.2l.2 .2-4.1 4.2-.2-.2zM228.3 108.4h.3l-.1 .7h-.2zM236.3 109.1h.4v8.2h-.4zM236.5 108.4h.4v.7h-.2zM207.7 130.1l.2-.2 4.1 4.1-.2 .2zM211.6 134.2l.9-.1v.3h-.9zM211.6 128.2h.9v.3l-.9-.1zM211.6 122.1h.9v.4l-.9-.2z"/>
<path d="M211.6 128.2l.9-.2v.4h-.9zM211.6 122.1l.9-.1v.3h-.9zM211.8 122.3l.2 .2-4.1 4.2-.2-.2zM177 159.8l.7 .2v.2h-.7zM177 152.6h.7v.2l-.7 .1zM177.7 159.6h7.2v.4h-7.2z"/>
</g>
<!-- layer: BORDER -->
<g fill="#000" stroke="#000" stroke-width=".26">
<path d="M394 21.2l-2.7 7.6zM394 21.2l.2 .1-2.9 7.5z"/>
<path d="M394.2 21.3l-2.9 7.5 .3 .1zM394.2 21.3l-2.6 7.6z"/>
</g>
<!-- layer: SECTION POINT -->
<g fill="#000" stroke="#000" stroke-width=".26">
<path d="M117.1 134.5l.3 .4zM117.8 135.2l.5 .4zM118.6 136h3.3l-1.6 1.7zM122.7 135.2l.4-.3zM123.5 134.5l-.4 .4zM295.4 134.5l.4 .4zM295.8 134.9l.5 .3zM297 136h3.3l-1.7 1.7zM300.6 135.6l.5-.4zM301.8 134.5l-.3 .4z"/>
<path d="M114.6 132.1l.5 .5h1.2zM114.6 132.1h1.7v.5z"/>
<path d="M115.1 132.6l.6 .5h.7zM115.1 132.6h1.2l.1 .5z"/>
<path d="M115.7 133.1l.4 .5h.5zM115.7 133.1h.7l.2 .5z"/>
<path d="M116.1 133.6l.7 .4zM116.1 133.6h.5l.2 .4z"/>
<path d="M116.6 134l.5 .5zM116.6 134l.5 .5z"/>
<path d="M117.8 135.2l.5 .4zM117.4 134.9l.5 .3z"/>
<path d="M118.1 135.6l.3 .2h.5zM118.1 135.6l.8 .2z"/>
<path d="M118.4 135.8l.1 .2h.9zM118.4 135.8l1 .2z"/>
<path d="M118.5 136h1.5zM118.5 136h1.5z"/>
<path d="M120.6 136h1.3zM121.1 136h.9z"/>
<path d="M121.1 136h.9l-.3-.2zM121.7 135.8h.5l-.2 .2z"/>
<path d="M121.7 135.8h.5v-.2zM122.2 135.6h.2l-.2 .2z"/>
<path d="M122.2 135.6l.5-.4zM122.7 135.2l-.3 .4z"/>
<path d="M123.7 134l-.2 .5zM123.7 134h.2l-.4 .5z"/>
<path d="M124 133.6l-.3 .4h.2zM124 133.6h.4l-.5 .4z"/>
<path d="M124.1 133.1l-.1 .5h.4zM124.1 133.1h.8l-.5 .5z"/>
<path d="M124.2 132.6l-.1 .5h.8zM124.2 132.6h1.2l-.5 .5z"/>
<path d="M124.3 132.1l-.1 .5h1.2zM124.3 132.1h1.6l-.5 .5z"/>
<path d="M293.5 132.6l1.1-.5 .1 .5zM293 132.1l.5 .5 1.1-.5z"/>
<path d="M294 133.1l.7-.5 .1 .5zM293.5 132.6l.5 .5 .7-.5z"/>
<path d="M294.8 133.1l.2 .5h-.5zM294 133.1l.5 .5 .3-.5z"/>
<path d="M295 133.6l.2 .4h-.2zM294.5 133.6l.5 .4v-.4z"/>
<path d="M295.2 134l.3 .5zM295 134l.4 .5-.2-.5z"/>
<path d="M296.3 135.2l.4 .4zM296.2 135.2l.3 .4z"/>
<path d="M296.7 135.6l.6 .2h-.6zM296.5 135.6l.2 .2v-.2z"/>
<path d="M296.9 136l.4-.2 .5 .2zM296.7 135.8l.2 .2 .4-.2z"/>
<path d="M297 136h1.4zM296.9 136h.9z"/>
<path d="M298.9 136h1.5zM298.9 136h1.5z"/>
<path d="M299.5 136l1.1-.2-.2 .2zM299.5 136l1.1-.2z"/>
<path d="M300 135.8l.8-.2-.2 .2zM300 135.8l.8-.2z"/>
<path d="M300.6 135.6l.5-.4zM301 135.2l.5-.3z"/>
<path d="M301.8 134.5l.5-.5zM302.1 134l-.3 .5 .5-.5z"/>
<path d="M302.1 134l.7-.4zM302.4 133.6l-.3 .4 .7-.4z"/>
<path d="M302.4 133.6l.9-.5-.5 .5zM302.5 133.1l-.1 .5 .9-.5z"/>
<path d="M302.5 133.1l1.3-.5-.5 .5zM302.6 132.6l-.1 .5 1.3-.5z"/>
<path d="M302.6 132.6l1.7-.5-.5 .5zM302.6 132.1v.5l1.7-.5z"/>
</g>
<g fill="none" stroke="#000" stroke-width=".26">
<path d="M116.3 132.1h-1.7l5.7 5.6 5.6-5.6M124.3 132.1h11.7M282.9 132.1h11.7M293 132.1l5.6 5.6 5.7-5.6h-1.7"/>
<circle cx="120.3" cy="132" r="4"/>
<circle cx="298.6" cy="132" r="4"/>
</g>
<!-- layer: 0 -->
<g fill="none" stroke="#000" stroke-width=".26">
<path d="M229.1 97.1h-2.1l-13.9 14.9M281.5 85.4h-44.3l-25.3 19.8M212.1 103.8l-.2 1.4 1.4 .2M213 110.5l.1 1.5 1.4-.1M250.5 113.7l-.9 1.1 1.1 .9M266.4 113.9h-7.1l-9.7 .9M141.4 123.9h17.4l11.1 6.2M169.6 128.8l.3 1.3-1.3 .4M179.1 139.7l-1.3 .6 .7 1.2M179.8 137.6h17.4l4.7 .9M180.8 136.6l-1 1 1 1M184.9 131h-12.8v24.9h8"/>
<path d="M190.6 135v1.6l4.3 2.5M194.6 137.8l.3 1.3-1.3 .4M203.4 121.2l1.3 .5-.5 1.3M204.7 121.7l-6.2 2.5v2.3M216.8 129.2l4.7 1h2.2M218 128.4l-1.2 .8 .8 1.2M162.9 145.2l1.3 .5-.4 1.3M164.2 145.7l-4.8 2.4h-8.9M177.8 140.3l5 1.7M179.1 154.9l1 1-1 1M196.6 157.3l-.1 1.4 1.4 .1M200.5 155.7h-.5l-3.5 3"/>
<path d="M175.2 187.2l1.3 .7-.7 1.2M176.5 187.9l-16 5.2h-10.7h26.8l18.8-2M194.3 190.2l1.1 .9-.9 1.1M233.5 189.3h48M234.4 188.3l-.9 1 .9 1M171.4 201.8l1.4-.4 .4 1.3M172.8 201.4l-12.3 22.3h-10.7M205.4 266.7h2.1l4.2 1.7M211.2 267.1l.5 1.3-1.3 .6"/>
</g>
<!-- layer: DIMENSION -->
<path d="M210.6 269.6h10M212.6 265.6v8M216.6 269.6h4.7M218.6 265.6v8M219.3 265.6v8" fill="none" stroke="#000" stroke-width=".26"/>
<!-- layer: 0 -->
<g fill="#000" stroke="#000" stroke-width=".26">
<path d="M211.5 270.5l.2 .2 1.8-2.2zM213.5 268.5l.2 .2-2 2z"/>
<path d="M217.5 270.5l.2 .2 1.8-2.2zM219.5 268.5l.2 .2-2 2z"/>
<path d="M219.5 268.5l-1.8 2.2 2-2zM219.5 268.5l-1.8 2.2-.2-.2z"/>
<path d="M220.2 268.5l-1.8 2.2 2-2zM220.2 268.5l-1.8 2.2-.2-.2z"/>
</g>
<!-- layer: BOUNDARY -->
<g fill="none" stroke="#000" stroke-width=".26">
<path d="M156.7 19.9l-1 1.6M162.6 10.6l-4.9 7.7M178.1 10.6l5.1 2.2M185 13.5l1.7 .7M188.4 15l8.6 3.6M198.8 19.4l1.7 .7M146.7 35.8l-5 7.9M148.7 32.6l-1 1.6M154.7 23.1l-5 7.9M202.2 20.8l8.6 3.7M212.6 25.2l1.7 .8M216 26.7l8.6 3.7"/>
<path d="M226.4 31.1l1.7 .7M229.8 32.6l8.6 3.7M240.2 37l1.7 .7M243.6 38.5l8.7 3.6M132.7 58l-1 1.6M138.7 48.5l-5 7.9M140.7 45.3l-1 1.6M254 42.9l1.7 .7M257.4 44.3l8.7 3.7M267.8 48.7l1.7 .8M271.2 50.2l8.7 3.7M281.6 54.6l1.7 .7"/>
<path d="M285 56.1l5.1 2.2M122.7 73.8l-5 8M124.7 70.7l-1 1.6M130.7 61.1l-5 8M106.7 99.2l-4.9 7.8M108.7 96l-1 1.6M114.7 86.5l-5 8M116.7 83.3l-1 1.6M235.5 255.4l-9.6 1M239.3 255l-1.9 .2M250.4 253.8l-9.3 1M254.2 253.4l-1.9 .3"/>
<path d="M265.4 252.3l-9.4 1M269.1 251.9l-1.9 .2M280.3 250.7l-9.4 1M284 250.3l-1.9 .2M295.5 249.1l-9.6 1M388.4 252.8l-11.2 1.2M392.1 252.4l-1.9 .2M405.1 251.1l-11.1 1.2"/>
</g>
<!-- layer: STAIRS -->
<g fill="none" stroke="#000" stroke-width=".26">
<path d="M167.2 136.3h9.8M167.2 138.7h9.8M167.2 130.2l9.8 5.7M171.6 125.8l5.8 10M177.7 125.8v10h7.2M180.1 125.8v10M182.5 125.8v10M184.9 125.8v10.5h-7.2M167.2 141.1h9.8M167.2 143.5h4M167.2 145.9h4M167.2 148.3h4"/>
<path d="M167.2 150.7h4M168.9 155.8l-1.7 .9M172.6 159.4l-1 1.8M173 143.5h4M173 145.9h4M173 148.3h4M173 150.7h4M173.7 153l-3.2 1.8M175.5 154.6l-1.9 3.2M177 151.1l-1.7 .9M177.4 151.2l-1 1.7M177.7 150.7h2.4v4.3"/>
<path d="M177.7 151.2v4M177.7 157.1v4.1M180.1 156.9v4.3h-2.7M167.2 161.2h2.7M171.8 161.2h3.7"/>
</g>
<!-- layer: TEXT -->
<g fill="none" stroke="#000" stroke-width=".26">
<circle cx="249.6" cy="94.1" r="2.51"/>
<circle cx="336.1" cy="83.5" r="2.51"/>
<circle cx="199.9" cy="119.8" r="2.51"/>
<circle cx="291.4" cy="114.9" r="2.51"/>
<circle cx="131.1" cy="120.4" r="2.51"/>
<circle cx="249.3" cy="128.7" r="2.51"/>
<circle cx="137.7" cy="145.6" r="2.51"/>
<circle cx="204.3" cy="149.5" r="2.51"/>
<circle cx="153.4" cy="186.5" r="2.51"/>
<circle cx="304.1" cy="185.4" r="2.51"/>
</g>
<g font-size="7.5">
<text x="68.4" y="260.5">Ground Floor Plan</text>
<text x="315.6" y="260.5">Garage Floor Plan</text>
</g>
<g font-size="4.5">
<text x="24" y="18.6">Legend</text>
<text x="190.4" y="52.7">Granny Flat</text>
<text x="177.8" y="84.6">Ens</text>
<text x="200.1" y="84.2">WIR</text>
<text x="236.9" y="91.7">Bed 1</text>
<text x="176.9" y="103.8">Bath</text>
<text x="174" y="116.4">Laundry</text>
<text x="232.1" y="121.4">WIR</text>
<text x="119" y="133.9">A</text>
<text x="297.1" y="133.9">A</text>
<text x="231.7" y="145.4">Entry</text>
<text x="141.7" y="169.8">Deck</text>
<text x="175.5" y="178.4">Dining</text>
<text x="216" y="187.8">Living</text>
<text x="257" y="195.3">Porch</text>
<text x="337.4" y="204">Sub Floor</text>
<text x="339.9" y="209">Garage</text>
<text x="174.1" y="214.7">Kitchen</text>
<text x="215.5" y="215.3">Study</text>
<text x="28.4" y="283.6">MR D &amp; MRS K BIRO</text>
<text x="143.6" y="283.6">3 NABIAC PLACE, WESTLEIGH NSW 2120</text>
<text x="293.3" y="283.9">1:100</text>
<text x="322.3" y="283.9">3 OF 8</text>
<text x="354.4" y="283.8">7840/</text>
<text x="377.5" y="283.8">G</text>
</g>
<g font-size="2.6">
<text x="396.9" y="14.6">M.N.</text>
<text x="165.8" y="22.8">DP</text>
<text x="391.9" y="19.3">T.N.</text>
<text x="30.1" y="34.9">SAC</text>
<text x="45.9" y="34.5">Air Conditioning</text>
<text x="45.9" y="37.4">Compressor</text>
<text x="231.5" y="38.2">DP</text>
<text x="27.4" y="46.8">Telstra</text>
<text x="46" y="46.6">Telstra Box</text>
<text x="239.8" y="46.9">VP</text>
<text x="32.6" y="52.1">DP</text>
<text x="45.8" y="52.4">Downpipe</text>
<text x="31.9" y="58.5">EL</text>
<text x="45.9" y="58.8">Eave Light</text>
<text x="152.9" y="57.8">WL</text>
<text x="31.1" y="64.2">HL</text>
<text x="45.8" y="65.5">Heater/Light</text>
<text x="160.6" y="63.6">DP</text>
<text x="237.3" y="63.6">MB</text>
<text x="243.3" y="63.6">MB</text>
<text x="251.1" y="63.6">DP</text>
<text x="26.3" y="70.8">HWU</text>
<text x="177.1" y="67.8">HWU</text>
<text x="45.8" y="72.4">Hot Water Unit</text>
<text x="152.4" y="73.8">DP</text>
<text x="177.4" y="77.8">HL</text>
<text x="263.8" y="73.8">DP</text>
<text x="28.3" y="80.1">ACV</text>
<text x="45.9" y="81.4">Air Conditioning Vent</text>
<text x="168.7" y="82.3">ST</text>
<text x="264.3" y="83">WL</text>
<text x="220.2" y="88.4">CF</text>
<text x="282.4" y="85">Make good flooring, skirtings, wall surfaces</text>
<text x="282.6" y="88">and timber cornice trims affected by alterations</text>
<text x="335.2" y="84.4">1</text>
<text x="45.8" y="94.4">if Required (By Owner)</text>
<text x="45.9" y="91.4">Ceiling Fan - Relocate</text>
<text x="152.5" y="91.7">VP</text>
<text x="177.1" y="91.9">ST</text>
<text x="248.7" y="95">1</text>
<text x="177.4" y="97.4">HL</text>
<text x="229.6" y="97.9">Remove &amp; relocate</text>
<text x="229.7" y="100.9">door, part block up</text>
<text x="282.9" y="97">Elec. POA to</text>
<text x="282.9" y="99.9">remain</text>
<text x="33.4" y="102.4">MH</text>
<text x="45.8" y="102">Manhole</text>
<text x="200.7" y="104.6">RA</text>
<text x="216.6" y="102.2">SP</text>
<text x="229.6" y="106.7">works</text>
<text x="229.7" y="103.8">opening to suit new</text>
<text x="304.9" y="106">Note:</text>
<text x="31" y="109.2">MB</text>
<text x="45.8" y="110.8">Meter Box - Electrical</text>
<text x="152.4" y="110">WL</text>
<text x="202.8" y="111.3">s</text>
<text x="237" y="112.6">Relocated</text>
<text x="305" y="108.9">Solar panels &amp; other services</text>
<text x="305.1" y="111.8">to be removed/relocated by</text>
<text x="25.2" y="119.8">RA</text>
<text x="134.8" y="118.8">Remove existing</text>
<text x="189.1" y="114.5">MH</text>
<text x="222" y="116.9">CF</text>
<text x="237.1" y="115.5">door</text>
<text x="244.5" y="118">ACV</text>
<text x="267" y="114">Remove existing</text>
<text x="267.1" y="117">carpet to new WIR</text>
<text x="290.5" y="115.7">1</text>
<text x="305" y="114.7">owner to suit new works</text>
<text x="45.8" y="120.7">Return Air Grill</text>
<text x="130.2" y="121.3">2</text>
<text x="134.8" y="124.6">room</text>
<text x="134.9" y="121.7">carpet to new Stair</text>
<text x="171.6" y="121.1">Line of Splayed</text>
<text x="171.7" y="124">Ceiling over</text>
<text x="199" y="120.7">1</text>
<text x="216.2" y="125.4" transform="rotate(-90 216.2 125.4)">Linen</text>
<text x="232.1" y="123.6">fitout</text>
<text x="45.9" y="129.5">Smoke Detector - Existing</text>
<text x="187.3" y="128.6">Demolish existing</text>
<text x="187.4" y="131.5">walls and Built in</text>
<text x="224.1" y="131.1">New linen cupboard.</text>
<text x="232" y="126.5">by owner</text>
<text x="248.4" y="129.6">1</text>
<text x="34.9" y="137.6">s</text>
<text x="134.4" y="135.2">Remove Shelving</text>
<text x="183.2" y="133.1">Up</text>
<text x="187.3" y="134.4">Robe shown dashed</text>
<text x="224.2" y="134">(Door &amp; fitout by owner)</text>
<text x="263.8" y="134.6">DP</text>
<text x="46" y="138.1">Smoke Detector</text>
<text x="134.5" y="138.1">&amp; Frame in Door</text>
<text x="172.1" y="141.2">ACV</text>
<text x="183.2" y="142.2">New Wall from</text>
<text x="202.1" y="139.4">Line of Stairwell</text>
<text x="202.2" y="142.3">Over</text>
<text x="26.3" y="147.4">SP</text>
<text x="45.8" y="149.5">Roof Mounted To</text>
<text x="45.9" y="146.6">Solar Panel -</text>
<text x="136.8" y="146.5">2</text>
<text x="141.2" y="145.6">Block up</text>
<text x="141.2" y="148.6">window</text>
<text x="183.3" y="148.1">of stair to form</text>
<text x="183.3" y="145.1">floor to u/s</text>
<text x="45.8" y="155.3">Relocated By</text>
<text x="45.9" y="152.4">Be Removed /</text>
<text x="153.6" y="156">DP</text>
<text x="183.3" y="151">storage under.</text>
<text x="203.4" y="150.3">2</text>
<text x="45.9" y="158.3">Owner</text>
<text x="169" y="158.4">Store</text>
<text x="177.8" y="159.2">720</text>
<text x="200.7" y="156.5">Demolish existing</text>
<text x="200.8" y="159.4">walls shown</text>
<text x="31.2" y="166.4">ST</text>
<text x="45.9" y="167.4">Solar Tube</text>
<text x="200.8" y="162.3">dashed</text>
<text x="216.6" y="166.5">SP</text>
<text x="256.7" y="163">EL</text>
<text x="33.1" y="176">VP</text>
<text x="45.9" y="176.7">Sewer Vent Pipe</text>
<text x="168.8" y="179.3">ACV</text>
<text x="217.4" y="179.3">ACV</text>
<text x="31.1" y="183.6">WL</text>
<text x="46" y="184.3">Wall Light</text>
<text x="132.3" y="184.7">Remove existing</text>
<text x="132.4" y="190.6">beams to Living &amp;</text>
<text x="132.4" y="187.6">exposed ceiling</text>
<text x="152.6" y="187.3">2</text>
<text x="256.7" y="186.6">EL</text>
<text x="282.4" y="190.1">Replace ceiling linings with</text>
<text x="303.3" y="186.3">2</text>
<text x="132.4" y="193.5">Dining rooms</text>
<text x="282.5" y="193">new plasterboard sheeting to</text>
<text x="282.5" y="195.9">existing Dining, Living and</text>
<text x="282.5" y="198.9">section of new Stairwell - Hall</text>
<text x="282.6" y="201.8">area. Make good flooring,</text>
<text x="282.5" y="204.8">skirtings and wall surfaces</text>
<text x="282.6" y="207.7">affected by the alterations.</text>
<text x="256.7" y="210.2">EL</text>
<text x="132.3" y="218.5">Line of Proposed</text>
<text x="132.3" y="221.4">First Floor over</text>
<text x="168.8" y="220.4">ACV</text>
<text x="214.8" y="221.8">ST</text>
<text x="132.4" y="224.3">shown dashed</text>
<text x="264.3" y="232.7">WL</text>
<text x="152.4" y="237">DP</text>
<text x="264.1" y="238.1">DP</text>
<text x="392.6" y="238.1">DP</text>
<text x="207.4" y="250.4">SAC</text>
<text x="243.9" y="250.4">Telstra</text>
<text x="255" y="250.4">DP</text>
<text x="383.5" y="250.4">DP</text>
<text x="191" y="267.4">existing wall</text>
<text x="191" y="264.5">Approx. face of</text>
<text x="212.9" y="268.5">600</text>
<text x="220.9" y="268.4">70</text>
<text x="19.7" y="283.8">FOR:</text>
<text x="137.3" y="283.6">AT:</text>
<text x="283" y="283.9">SCALE:</text>
<text x="311.6" y="283.9">SHEET:</text>
<text x="340.8" y="283.9">JOB NO:</text>
<text x="367.3" y="283.8">17</text>
</g>
<g font-size="2.2">
<text x="167.7" y="128.4">5</text>
<text x="174.2" y="127.7">4</text>
<text x="177.8" y="127.7">3</text>
<text x="180.4" y="127.6">2</text>
<text x="182.8" y="127.6">1</text>
<text x="167.7" y="134">6</text>
<text x="167.7" y="138.3">7</text>
<text x="167.8" y="140.4">8</text>
</g>
</svg>
